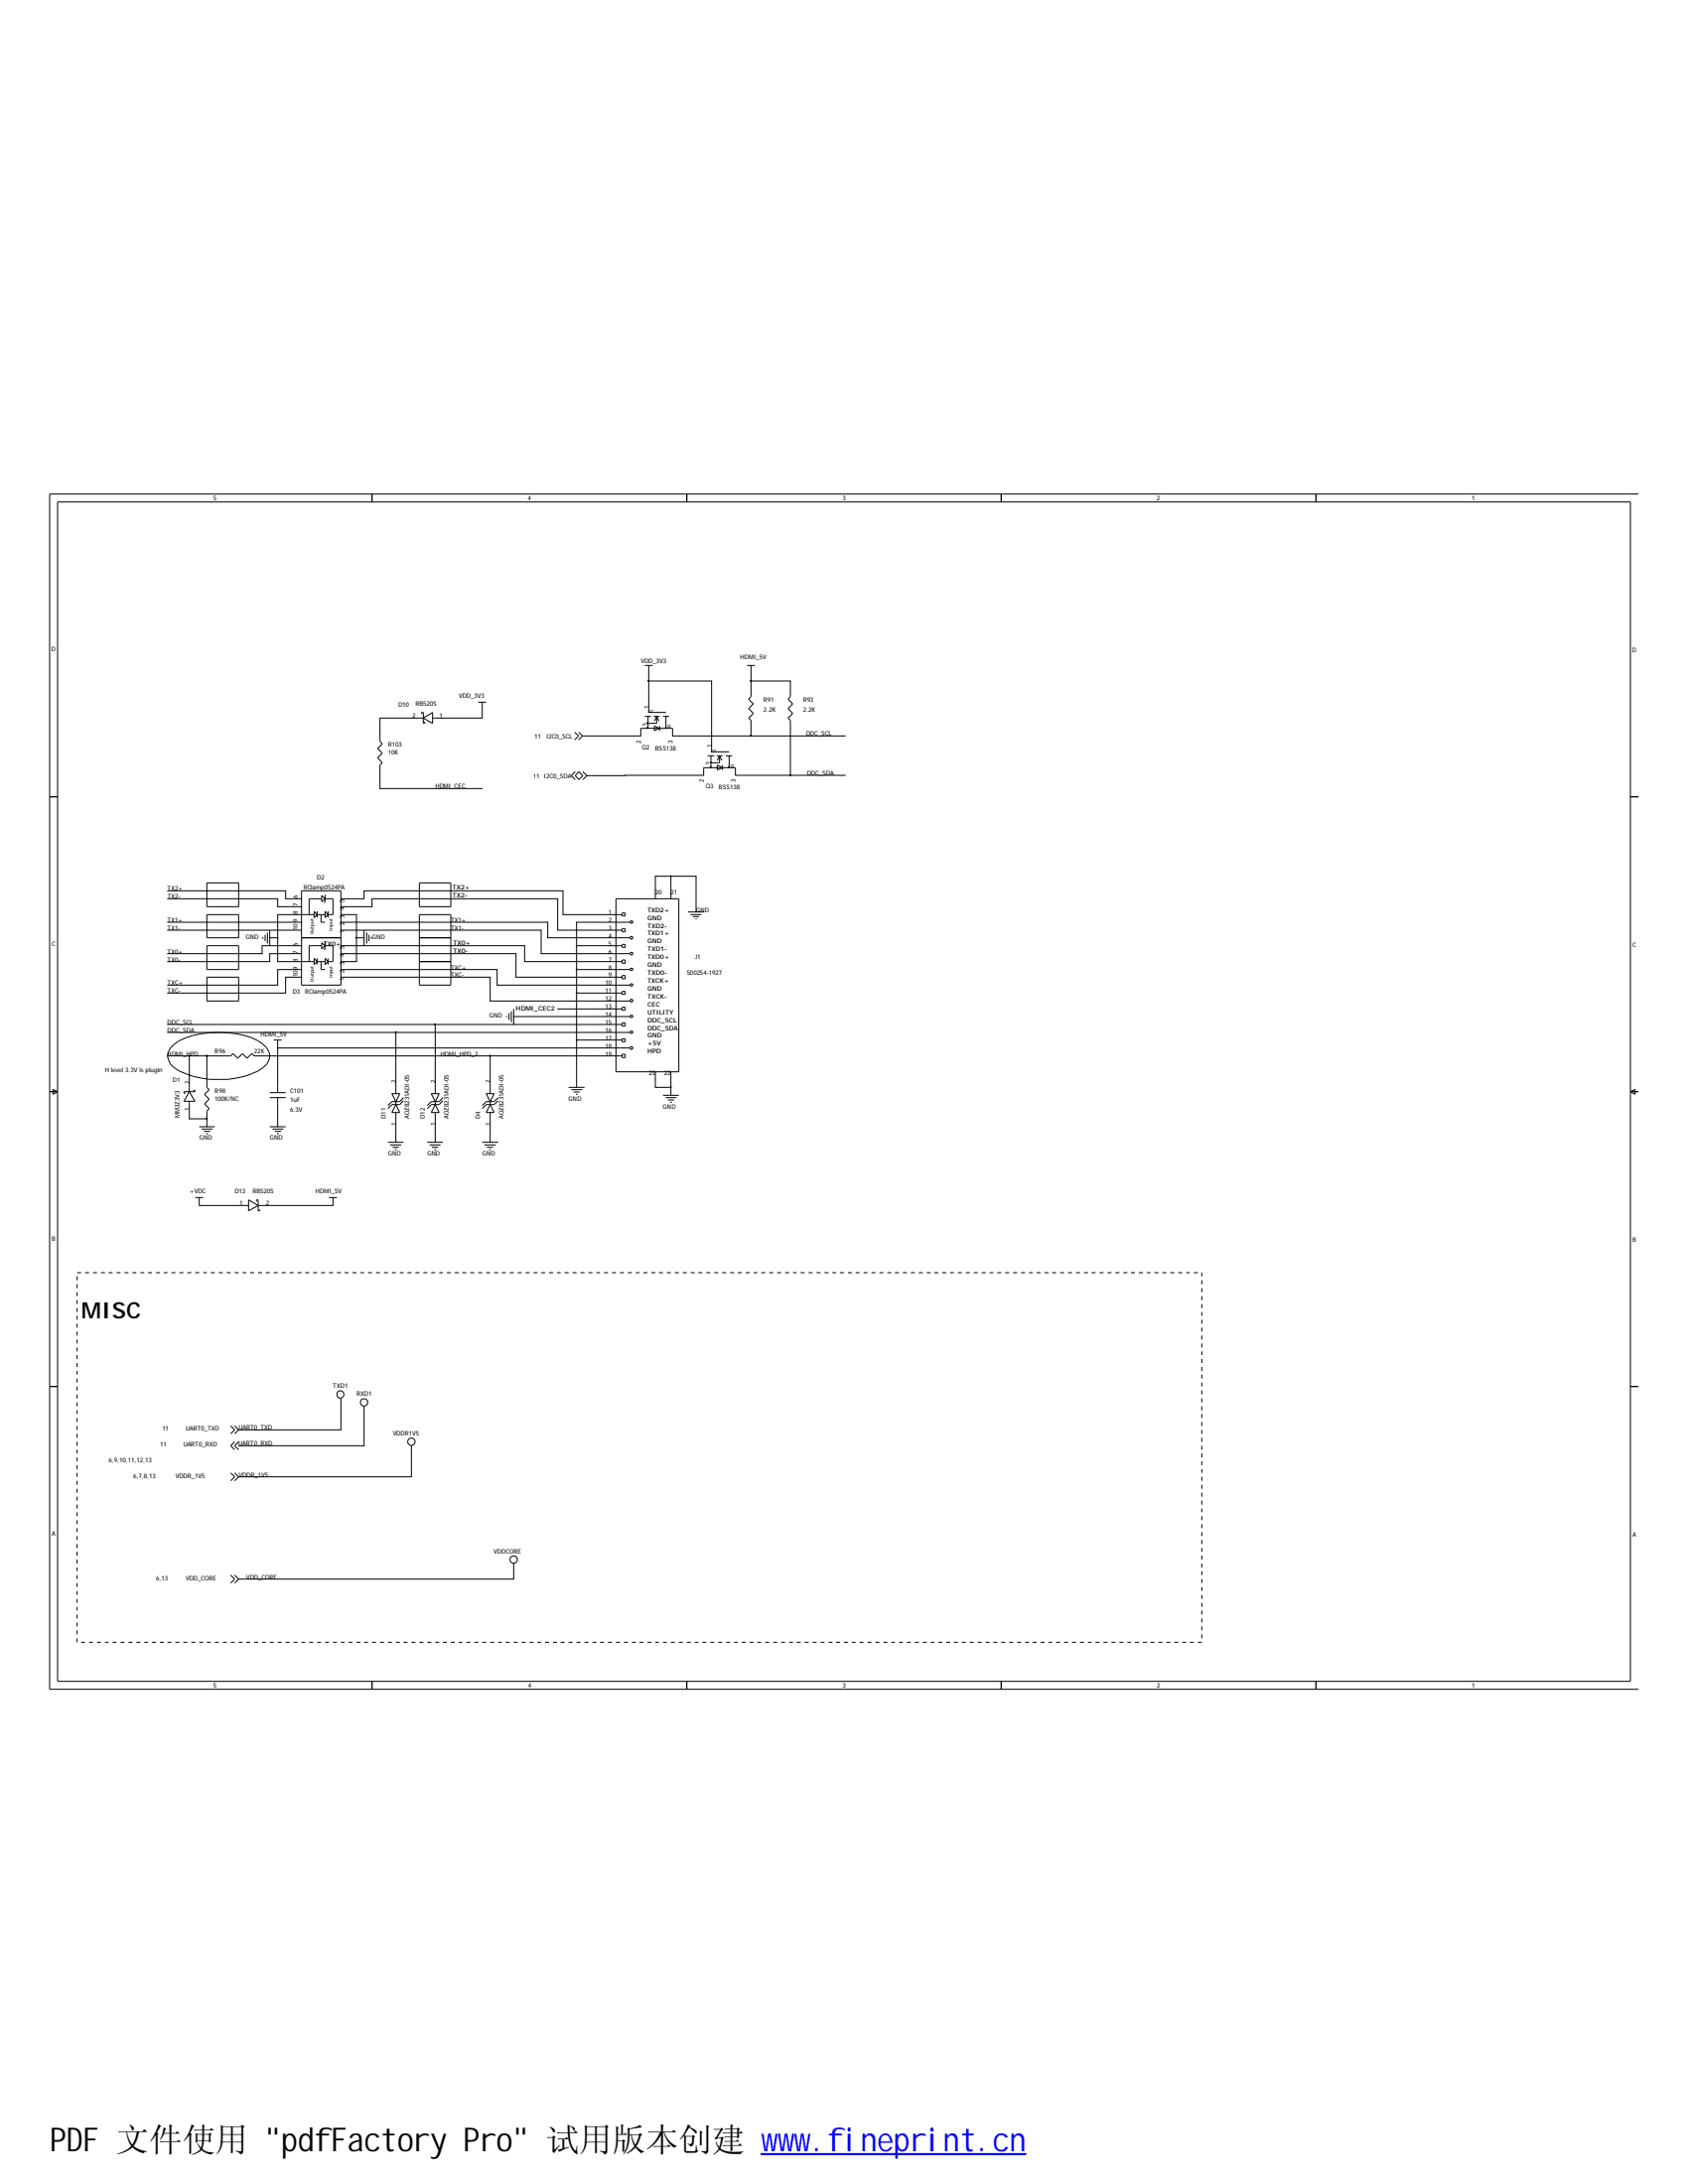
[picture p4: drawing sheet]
<svg xmlns="http://www.w3.org/2000/svg" width="216mm" height="279mm" viewBox="0 0 216 279" stroke-linecap="round" stroke-linejoin="round" font-family="sans-serif">
<g fill="none" stroke="#000" stroke-width=".13">
<path d="M7.4 64.2h201.1v150.9h-201.1zM47.6 63.2v1M87.8 63.2v1M128.1 63.2v1M168.3 63.2v1M209.5 63.2h-203.2v152.9h203.2M53.9 91.4v-.3h.2v1.4h.2v-.2M54.1 91.9l1.2-.8v1.4zM54.1 91.9h-5.5v2.9l.3 .4-.6 .6 .6 .6-.6 .5 .6 .7-.3 .3v3h13.1M61.2 89.8h1M61.7 89.8v2.1h-6.4M73.5 93.7l.5 .4-.5 .6"/>
<path d="M73.6 98.7l-.5 .5 .5 .5M74 93.7l.5 .4M74 98.7l.5 .5-.5 .5-.4-.5zM74.5 94.1h7.5v-.9h4v.9h22.1M74.5 94.1l-.5 .6M74.5 98.7l.6 .5M75.1 99.2l-.6 .5M82.5 91.7h.8M82.5 85.1h1M82.8 93.1h.1h-.1zM82.8 92.5h.1v.1h-.1zM82.9 91.1h2.3"/>
<path d="M82.9 91.7v1.5M83 87.1h8v9.1M83 85.1v6M83.6 91.7h.8M83.7 92.9l.7 .3-.7 .3zM84 91.7v.8h-1.1M84 91.7l.3 .5M84 91.7l-.3 .5M84.4 92.9v.6M84.8 91.7h.8M85.1 93.1h.1v.1zM85.2 91.7v1.3"/>
<path d="M90.5 96.7h.9M90.9 98.1v.1zM90.9 97.5h.1M90.9 96.2h2.4M90.9 96.7v1.5M91.7 96.7h.7M91.7 97.9l.7 .3-.7 .3zM92 96.7v.9h-1.1M92 96.7l.3 .6M92 96.7l-.3 .6M92.4 97.9v.6M92.8 96.7h.8"/>
<path d="M93.2 98.1h.1l-.1 .1zM93.3 96.7v1.4M95.5 85.1h1.1M96.1 85.1v4l-.3 .4 .6 .5-.6 .6 .6 .7-.6 .6 .3 .3v1.9M96.1 87.1h5v2l-.3 .4 .6 .5-.6 .6 .6 .7-.6 .6 .3 .3v7M108.1 99.2h-14v-1h-4.1v1h-14.9M6.3 101.9h1.1M21.4 115h14.1v1h3.1M21.4 118h17.2M21.4 114h15.1v1h2.1M21.4 119h17.2M26.5 117h4v3h-4z"/>
<path d="M26.5 112.9h4v3.1h-4zM33.6 119.9v.2M33.9 119.6v.8M34.2 119.3v1.4M34.5 120h1M34.5 119v2M38.6 120h5M38.6 114h5v12h-5zM40.2 117h-4.7v6h4.7M40.2 116.6l.4 .4-.4 .4zM40.6 117h1M40.6 116.6v.8"/>
<path d="M41.1 117v1h.5M41.1 114.6l.5 .4-.5 .4zM41.1 115h-1.6v2M41.6 115h1v2h-.6M41.6 116.6l.4 .4-.4 .4zM41.7 114.5l-.1 .1v.8l-.2 .1M42 116.6v.8M43.6 118h26.5v2h10.5M43.6 117h2v6h-2M43.6 115h3v-1h25.4v3h7.6M43.6 116h4v-1h23.7v4h8.3M43.6 119h25.6v3h11.4"/>
<path d="M45.6 120h1M46.6 119v2M46.9 119.3v1.4M47.2 119.6v.8M47.5 119.9v.2M53.6 112.9h4.1v3.1h-4.1zM53.6 117h4.1v9h-4.1zM53.6 120h4.1M78.8 115h8v22.1h-8zM79.6 116.8h.4v.4h-.4zM79.6 118.8h.4v.4h-.4zM80.6 118h-6.9v21.1"/>
<path d="M80.6 117.8h.3v.3h-.3zM80.6 119.8h.3v.3h-.3zM83.8 115v-2.9h5.2v4.6M85.8 112.1v2.9M88 116.7h2M88.3 117h1.4M88.6 117.3h.8M88.9 117.6h.2M208.5 101.9h1M6.3 139.7h1.1M6.8 139.4l.6 .3-.6 .3zM21.4 135.1h8.1l.3-.3 .6 .6 .6-.6 .6 .6 .6-.6 .3 .3h47.1"/>
<path d="M21.4 131.1h58.2M21.4 132.1h59.2M21.8 134.1a7.3 7.3 0 0 1 5-2 11.5 11.5 0 0 1 6.2 1 2.45 2.45 0 0 1 1.5 2 2.31 2.31 0 0 1-1.5 1.9 11.8 11.8 0 0 1-10.1 0 2.31 2.31 0 0 1-1.5-1.9zM24.2 139.7l.7 1.2h-1.4zM24.2 135.1v4.6M24.7 139.5h.2v.2h-1.4v.2h.2M26.5 121h4v3h-4zM26.5 125h4v3.1h-4zM26.5 135.1v4l.3 .3-.6 .6 .6 .6-.6 .6 .6 .6-.3 .4v1.9M34.5 139.8h2M35 133.1h1M35.5 134.1h45.1"/>
<path d="M35.5 133.1v6.7M38.6 122h-4.1v1h-13.1M38.6 121h-5.1v1h-12.1M38.6 124h-3.1v2h-14.1M38.6 125h-2.1v2h-15.1M40.2 122.6l.4 .4-.4 .4zM40.6 123h1M40.6 122.6v.8M41.1 123v1h.5M41.1 121h-1.6v2M41.1 120.6l.5 .4-.5 .4zM41.6 121h1v2h-.6"/>
<path d="M41.6 122.6l.4 .4-.4 .4zM41.7 120.5l-.1 .1v.8l-.2 .1M42 122.6v.8M43.6 121h23.5v2h12.5M43.6 124h20v2h17M43.6 125h19.1v3.1h17.9M43.6 122h22.4v3h13.6M50.1 139.9h1l-.5 1zM50.6 132.1v7.8M53.6 123h4.1M55.2 139.9h1l-.5 1zM55.7 131.1v8.8"/>
<path d="M62.2 139.9h1l-.5 1zM62.7 135.1v4.8M64.8 130v.1M65.1 129.6v.9M65.4 129.4v1.4M65.7 129.1v2M65.7 130h14.9M71.3 129.1h8.3M72.7 139.1h2.1M73.1 139.4h1.4M73.4 139.7h.7M73.7 140h.1"/>
<path d="M73.7 121h5.9M73.7 124h6.9M73.7 127h5.9M73.7 133.1h5.9M79.6 120.8h.4v.4h-.4zM79.6 122.8h.4v.4h-.4zM79.6 124.8h.4v.4h-.4zM79.6 126.8h.4v.4h-.4zM79.6 128.9h.4v.3h-.4zM79.6 130.9h.4v.4h-.4zM79.6 132.9h.4v.4h-.4zM79.6 134.9h.4v.4h-.4z"/>
<path d="M80.6 121.9h.3v.2h-.3zM80.6 123.9h.3v.2h-.3zM80.6 125.9h.3v.2h-.3zM80.6 127.9h.3v.2h-.3zM80.6 129.9h.3v.2h-.3zM80.6 131.9h.3v.3h-.3zM80.6 133.9h.3v.3h-.3zM83.8 137.1v2h2M85.8 137.1v3M208.5 139.7h1M208.5 139.7l.6-.3v.6zM24.2 140.9v2.2h2.3"/>
<path d="M25 153.2h1M25.5 153.2v1h6.3M25.5 144.1h2M25.8 144.4h1.4M26.1 144.7h.8M26.4 145h.2M31.8 153.5l1.2 .7-1.2 .7zM32.8 153.7v-.2h.2v1.4h.2v-.2M34.5 140.4h2M34.5 144.1h2M34.8 144.4h1.4M35.1 144.7h.8"/>
<path d="M35.4 145h.2M35.5 140.4v3.7M42.1 153.2h1M42.6 153.2v1h-9.6M49.6 146.1h2M49.9 146.5h1.4M50.2 146.8h.8M50.5 147.1h.2M50.6 141.3l.5 1h-1zM50.6 140.9v.4M50.6 142.3v3.8M51.6 140.8l-.5 .5h-1l-.5 .5"/>
<path d="M51.6 140.4l-.5 .5h-1l-.5 .5M54.7 146.1h1.9M54.9 146.5h1.4M55.2 146.8h.8M55.5 147.1h.3M55.7 141.3l.5 1h-1zM55.7 140.9v.4M55.7 142.3v3.8M56.6 140.8l-.4 .5h-1l-.5 .5M56.6 140.4l-.4 .5h-1l-.5 .5M61.7 146.1h2M62 146.5h1.4"/>
<path d="M62.3 146.8h.8M62.6 147.1h.2M62.7 141.3l.5 1h-1zM62.7 140.9v.4M62.7 142.3v3.8M63.7 140.8l-.5 .5h-1l-.5 .5M63.7 140.4l-.5 .5h-1l-.5 .5M84.8 140.1h2M85.1 140.4h1.4M85.4 140.7h.8M85.7 141h.2M6.3 177.4h1.1"/>
<path d="M9.9 163.3v.5M9.9 164.3v.5M9.9 165.3v.5M9.9 166.3v.5M9.9 167.3v.6M9.9 168.3v.5M9.9 169.3v.5M9.9 170.3v.6M9.9 171.4v.5M9.9 172.4v.5M9.9 173.4v.5M9.9 174.4v.5"/>
<path d="M9.9 175.4v.5M9.9 176.4v.5M9.9 177.4v.5M9.9 178.4v.5M9.9 179.4v.5M9.9 162.8h.5M10.9 162.8h.5M11.9 162.8h.5M12.9 162.8h.5M13.9 162.8h.5M14.9 162.8h.5M15.9 162.8h.5"/>
<path d="M16.9 162.8h.5M17.9 162.8h.6M18.9 162.8h.5M19.9 162.8h.5M21 162.8h.4M21.9 162.8h.5M22.9 162.8h.6M24 162.8h.5M25 162.8h.5M26 162.8h.5M27 162.8h.5M28 162.8h.5"/>
<path d="M29 162.8h.5M30 162.8h.5M31 162.8h.5M32 162.8h.5M33 162.8h.5M34 162.8h.5M35 162.8h.5M36 162.8h.5M37 162.8h.5M38.1 162.8h.5M39 162.8h.5M40 162.8h.6"/>
<path d="M41.1 162.8h.5M42.1 162.8h.5M43.1 162.8h.5M43.6 178.9v4h-13.1M44.1 162.8h.5M45.1 162.8h.5M46.1 162.8h.5M46.6 179.9v5.1h-16.1M47.1 162.8h.5M48.1 162.8h.5M49.1 162.8h.5M50.1 162.8h.5"/>
<path d="M51.1 162.8h.5M52.1 162.8h.5M53.1 162.8h.5M54.1 162.8h.6M55.2 162.8h.5M56.2 162.8h.4M57.1 162.8h.6M58.2 162.8h.5M59.1 162.8h.5M60.2 162.8h.5M61.2 162.8h.5M62.2 162.8h.5"/>
<path d="M63.2 162.8h.5M64.2 162.8h.5M65.2 162.8h.5M66.2 162.8h.5M67.2 162.8h.5M68.2 162.8h.5M69.2 162.8h.5M70.2 162.8h.5M71.2 162.8h.5M72.2 162.8h.5M73.2 162.8h.5M74.3 162.8h.5"/>
<path d="M75.3 162.8h.5M76.3 162.8h.5M77.3 162.8h.5M78.3 162.8h.5M79.3 162.8h.5M80.3 162.8h.5M81.3 162.8h.5M82.3 162.8h.5M83.3 162.8h.5M84.3 162.8h.5M85.3 162.8h.5M86.3 162.8h.5"/>
<path d="M87.3 162.8h.5M88.3 162.8h.6M89.3 162.8h.5M90.3 162.8h.5M91.4 162.8h.5M92.4 162.8h.5M93.4 162.8h.5M94.4 162.8h.5M95.4 162.8h.5M96.4 162.8h.5M97.4 162.8h.5M98.4 162.8h.5"/>
<path d="M99.4 162.8h.5M100.4 162.8h.5M101.4 162.8h.5M102.4 162.8h.5M103.4 162.8h.5M104.4 162.8h.5M105.5 162.8h.5M106.5 162.8h.4M107.4 162.8h.5M108.5 162.8h.5M109.4 162.8h.5M110.4 162.8h.6"/>
<path d="M111.5 162.8h.5M112.5 162.8h.5M113.5 162.8h.5M114.5 162.8h.5M115.5 162.8h.5M116.5 162.8h.5M117.5 162.8h.5M118.5 162.8h.5M119.5 162.8h.5M120.5 162.8h.5M121.5 162.8h.5M122.5 162.8h.5"/>
<path d="M123.5 162.8h.5M124.5 162.8h.6M125.6 162.8h.5M126.6 162.8h.4M127.6 162.8h.5M128.6 162.8h.5M129.6 162.8h.5M130.6 162.8h.5M131.6 162.8h.5M132.6 162.8h.5M133.6 162.8h.5M134.6 162.8h.5"/>
<path d="M135.6 162.8h.5M136.6 162.8h.5M137.6 162.8h.5M138.6 162.8h.5M139.6 162.8h.5M140.6 162.8h.5M141.6 162.8h.6M142.7 162.8h.5M143.7 162.8h.5M144.7 162.8h.5M145.7 162.8h.5M146.7 162.8h.5"/>
<path d="M147.7 162.8h.5M148.7 162.8h.5M149.7 162.8h.5M150.7 162.8h.5M151.7 162.8h.5M152.7 162.8h.5M153.7 162.8v.5M153.7 163.8v.5M153.7 164.8v.5M153.7 165.8v.5M153.7 166.8v.5M153.7 167.9v.4"/>
<path d="M153.7 168.8v.5M153.7 169.8v.5M153.7 170.9v.5M153.7 171.9v.5M153.7 172.9v.5M153.7 173.9v.5M153.7 174.9v.5M153.7 175.9v.5M153.7 176.9v.5M153.7 177.9v.5M153.7 178.9v.5M153.7 179.9v.5"/>
<path d="M208.5 177.4h1M9.9 180.4v.5M9.9 181.4v.5M9.9 182.4v.5M9.9 183.4v.5M9.9 184.4v.6M9.9 185.5v.4M9.9 186.4v.5M9.9 187.5v.5M9.9 188.4v.5M9.9 189.4v.5M9.9 190.5v.5"/>
<path d="M9.9 191.5v.5M9.9 192.5v.5M9.9 193.5v.5M9.9 194.5v.5M9.9 195.5v.5M9.9 196.5v.5M9.9 197.5v.5M9.9 198.5v.5M9.9 199.5v.5M29.5 182.4l.5 .5-.5 .5M29.5 188.4l.5 .5-.5 .5M30 182.4l.5 .5"/>
<path d="M30 184.4l-.5 .6 .5 .5M30 188.4l.5 .5M30.5 182.9l-.5 .5M30.5 184.4l-.5 .6 .5 .5M30.5 188.9l-.5 .5M52.6 185v3.9h-22.1M153.7 180.9v.5M153.7 181.9v.5M153.7 182.9v.5M153.7 183.9v.5M153.7 185v.5M153.7 185.9v.5"/>
<path d="M153.7 186.9v.6M153.7 188v.4M153.7 188.9v.5M153.7 189.9v.6M153.7 191v.5M153.7 192v.5M153.7 193v.5M153.7 194v.5M153.7 195v.5M153.7 196v.5M153.7 197v.5M153.7 198v.5"/>
<path d="M153.7 199v.5M9.9 200.5v.5M9.9 201.5v.5M9.9 202.5v.5M9.9 203.5v.5M9.9 204.6v.5M9.9 205.6v.4M9.9 206.5v.6M9.9 207.6v.5M9.9 208.6v.5M9.9 209.6v.5M10.4 210.1h.5"/>
<path d="M11.4 210.1h.5M12.4 210.1h.5M13.4 210.1h.5M14.4 210.1h.5M15.4 210.1h.5M16.4 210.1h.5M17.4 210.1h.5M18.5 210.1h.4M19.4 210.1h.5M20.4 210.1h.6M21.4 210.1h.5M22.4 210.1h.5"/>
<path d="M23.5 210.1h.5M24.5 210.1h.5M25.5 210.1h.5M26.5 210.1h.5M27.5 210.1h.5M28.5 210.1h.5M29.5 210.1h.5M29.5 201.5l.5 .5-.5 .5M30 201.5l.5 .5M30.5 210.1h.5M30.5 202l-.5 .5M31.5 210.1h.5"/>
<path d="M32.5 210.1h.5M33.5 210.1h.5M34.5 210.1h.5M35.5 210.1h.5M36.5 210.1h.5M37.5 210.1h.6M38.6 210.1h.4M39.5 210.1h.5M40.6 210.1h.5M41.6 210.1h.5M42.6 210.1h.5M43.6 210.1h.5"/>
<path d="M44.6 210.1h.5M45.6 210.1h.5M46.6 210.1h.5M47.6 210.1h.5M47.6 215.1v1M48.6 210.1h.5M49.6 210.1h.5M50.6 210.1h.5M51.6 210.1h.5M52.6 210.1h.5M53.6 210.1h.5M54.7 210.1h.5"/>
<path d="M55.7 210.1h.5M56.6 210.1h.5M57.7 210.1h.5M58.7 210.1h.4M59.6 210.1h.6M60.7 210.1h.5M61.7 210.1h.5M62.7 210.1h.5M63.7 210.1h.5M64.7 210.1h.5M65.7 210.1h.5M65.7 200v2h-35.2"/>
<path d="M66.7 210.1h.5M67.7 210.1h.5M68.7 210.1h.5M69.7 210.1h.5M70.7 210.1h.5M71.7 210.1h.5M72.7 210.1h.5M73.7 210.1h.6M74.8 210.1h.5M75.8 210.1h.5M76.8 210.1h.5M77.8 210.1h.5"/>
<path d="M78.8 210.1h.5M79.8 210.1h.5M80.8 210.1h.5M81.8 210.1h.5M82.8 210.1h.5M83.8 210.1h.5M84.8 210.1h.5M85.8 210.1h.5M86.8 210.1h.5M87.8 210.1h.5M87.8 215.1v1M88.9 210.1h.4"/>
<path d="M89.8 210.1h.5M90.8 210.1h.6M91.9 210.1h.5M92.9 210.1h.5M93.9 210.1h.5M94.9 210.1h.5M95.9 210.1h.5M96.9 210.1h.5M97.9 210.1h.5M98.9 210.1h.5M99.9 210.1h.5M100.9 210.1h.5"/>
<path d="M101.9 210.1h.5M102.9 210.1h.5M103.9 210.1h.5M104.9 210.1h.6M106 210.1h.5M106.9 210.1h.5M107.9 210.1h.6M109 210.1h.4M109.9 210.1h.5M111 210.1h.5M112 210.1h.5M113 210.1h.5"/>
<path d="M114 210.1h.5M115 210.1h.5M116 210.1h.5M117 210.1h.5M118 210.1h.5M119 210.1h.5M120 210.1h.5M121 210.1h.5M122 210.1h.5M123 210.1h.5M124 210.1h.5M125.1 210.1h.5"/>
<path d="M126.1 210.1h.5M127 210.1h.6M128.1 210.1h.5M128.1 215.1v1M129.1 210.1h.5M130.1 210.1h.5M131.1 210.1h.5M132.1 210.1h.5M133.1 210.1h.5M134.1 210.1h.5M135.1 210.1h.5M136.1 210.1h.5"/>
<path d="M137.1 210.1h.5M138.1 210.1h.5M139.1 210.1h.5M140.1 210.1h.5M141.1 210.1h.5M142.2 210.1h.5M143.2 210.1h.5M144.2 210.1h.5M145.2 210.1h.5M146.2 210.1h.5M147.2 210.1h.5M148.2 210.1h.5"/>
<path d="M149.2 210.1h.5M150.2 210.1h.5M151.2 210.1h.5M152.2 210.1h.5M153.2 210.1h.5M153.7 200v.5M153.7 201v.5M153.7 202v.5M153.7 203v.5M153.7 204v.6M153.7 205.1v.5M153.7 206v.5"/>
<path d="M153.7 207.1v.5M153.7 208.1v.5M153.7 209.1v.5M168.3 215.1v1"/>
<circle cx="43.5" cy="178.4" r=".46"/>
<circle cx="46.6" cy="179.4" r=".47"/>
<circle cx="52.6" cy="184.4" r=".47"/>
<circle cx="65.7" cy="199.5" r=".47"/>
</g>
<g fill="#000" stroke="#000" stroke-width=".13">
<path d="M82.9 87h.1v.1h-.1z" fill-rule="evenodd"/>
<path d="M96 87h.1v.1h-.1z" fill-rule="evenodd"/>
<path d="M96 94.1h.1v.1h-.1z" fill-rule="evenodd"/>
<path d="M101 99.1h.1v.1h-.1z" fill-rule="evenodd"/>
<path d="M35.5 119.9v.1z" fill-rule="evenodd"/>
<path d="M45.5 119.9l.1 .1z" fill-rule="evenodd"/>
<path d="M85.8 112l.1 .1h-.1z" fill-rule="evenodd"/>
<path d="M24.2 135h.1l-.1 .1z" fill-rule="evenodd"/>
<path d="M26.4 135h.1v.1h-.1z" fill-rule="evenodd"/>
<path d="M35.5 134l.1 .1z" fill-rule="evenodd"/>
<path d="M50.6 132v.1z" fill-rule="evenodd"/>
<path d="M55.6 131h.1l-.1 .1z" fill-rule="evenodd"/>
<path d="M62.6 135h.1v.1h-.1z" fill-rule="evenodd"/>
<path d="M73.7 124h.1l-.1 .1z" fill-rule="evenodd"/>
<path d="M73.7 121h.1z" fill-rule="evenodd"/>
<path d="M73.7 127h.1l-.1 .1z" fill-rule="evenodd"/>
<path d="M73.7 133l.1 .1z" fill-rule="evenodd"/>
<path d="M85.8 139l.1 .1h-.1z" fill-rule="evenodd"/>
<path d="M26.4 143h.1v.1h-.1z" fill-rule="evenodd"/>
</g>
<path d="M97.4 275.5h33.8" fill="none" stroke="#00f" stroke-width=".18"/>
<path d="M97.4 275.7h33.8" fill="none" stroke="#00f" stroke-width=".21"/>
<text font-size="4.2" x="6.3" y="275.2">PDF 文件使用 &quot;pdfFactory Pro&quot; 试用版本创建 www.fineprint.cn</text>
<text font-size="2.9" x="10.4" y="168.6">MISC</text>
<g font-size=".8">
<text x="27.3" y="64">5</text>
<text x="67.5" y="64">4</text>
<text x="107.7" y="64">3</text>
<text x="148" y="64">2</text>
<text x="188.2" y="64">1</text>
<text x="6.6" y="83.3">D</text>
<text x="208.7" y="83.4">D</text>
<text x="58.7" y="89.3">VDD_3V3</text>
<text x="82" y="84.8">VDD_3V3</text>
<text x="94.7" y="84.4">HDMI_5V</text>
<text x="97.7" y="89.8">R91</text>
<text x="102.7" y="89.8">R93</text>
<text x="49.6" y="95.5">R103</text>
<text x="50.9" y="90.4">D10</text>
<text x="52.7" y="91.9">2</text>
<text x="53.1" y="90.3">RB520S</text>
<text x="56.2" y="91.9">1</text>
<text x="68.3" y="94.5">11</text>
<text x="69.8" y="94.5">I2C0_SCL</text>
<text x="82" y="95.1" transform="rotate(-90 82 95.1)">2</text>
<text x="82.1" y="95.9">Q2</text>
<text x="83" y="90.6" transform="rotate(-90 83 90.6)">1</text>
<text x="86" y="95.1" transform="rotate(-90 86 95.1)">3</text>
<text x="91" y="95.7" transform="rotate(-90 91 95.7)">1</text>
<text x="97.7" y="91.1">2.2K</text>
<text x="102.7" y="91.1">2.2K</text>
<text x="103.1" y="94.1">DDC_SCL</text>
<text x="49.6" y="96.6">10K</text>
<text x="55.7" y="100.9">HDMI_CEC</text>
<text x="68.2" y="99.6">11 I2C0_SDA</text>
<text x="83.8" y="96">BSS138</text>
<text x="90" y="100.1" transform="rotate(-90 90 100.1)">2</text>
<text x="90.3" y="100.8">Q3</text>
<text x="91.9" y="100.9">BSS138</text>
<text x="94.1" y="100.1" transform="rotate(-90 94.1 100.1)">3</text>
<text x="103.2" y="99.2">DDC_SDA</text>
<text x="21.4" y="114">TX2+</text>
<text x="38.8" y="113.8">RClamp0524PA</text>
<text x="40.6" y="112.5">D2</text>
<text x="57.9" y="113.7">TX2+</text>
<text x="21.4" y="119">TX1-</text>
<text x="21.4" y="118">TX1+</text>
<text x="21.4" y="115">TX2-</text>
<text x="38.1" y="119" transform="rotate(-90 38.1 119)">10</text>
<text x="38.1" y="118" transform="rotate(-90 38.1 118)">9</text>
<text x="38.1" y="117" transform="rotate(-90 38.1 117)">8</text>
<text x="38.1" y="116" transform="rotate(-90 38.1 116)">7</text>
<text x="38.1" y="115" transform="rotate(-90 38.1 115)">6</text>
<text x="44.1" y="119.4" transform="rotate(-90 44.1 119.4)">1</text>
<text x="44.1" y="118.4" transform="rotate(-90 44.1 118.4)">2</text>
<text x="44.1" y="117.4" transform="rotate(-90 44.1 117.4)">3</text>
<text x="44.1" y="116.4" transform="rotate(-90 44.1 116.4)">4</text>
<text x="44.1" y="115.4" transform="rotate(-90 44.1 115.4)">5</text>
<text x="57.7" y="119">TX1-</text>
<text x="57.7" y="118">TX1+</text>
<text x="57.9" y="114.9">TX2-</text>
<text x="77.9" y="117">1</text>
<text x="77.9" y="118">2</text>
<text x="77.9" y="119">3</text>
<text x="77.9" y="120">4</text>
<text x="82.8" y="119.7">TXD1+</text>
<text x="82.8" y="118.7">TXD2-</text>
<text x="82.8" y="117.7">GND</text>
<text x="82.8" y="116.7">TXD2+</text>
<text x="83.8" y="114.5">20</text>
<text x="85.8" y="114.5">21</text>
<text x="89" y="116.7">GND</text>
<text x="6.6" y="121">C</text>
<text x="21.4" y="122">TX0+</text>
<text x="21.4" y="123">TX0-</text>
<text x="31.4" y="120.1">GND</text>
<text x="38.1" y="125" transform="rotate(-90 38.1 125)">10</text>
<text x="38.1" y="124" transform="rotate(-90 38.1 124)">9</text>
<text x="38.1" y="123" transform="rotate(-90 38.1 123)">8</text>
<text x="38.1" y="122" transform="rotate(-90 38.1 122)">7</text>
<text x="38.1" y="121" transform="rotate(-90 38.1 121)">6</text>
<text x="41.4" y="121">TX0+</text>
<text x="44.1" y="125.4" transform="rotate(-90 44.1 125.4)">1</text>
<text x="44.1" y="124.5" transform="rotate(-90 44.1 124.5)">2</text>
<text x="44.1" y="123.4" transform="rotate(-90 44.1 123.4)">3</text>
<text x="44.1" y="122.4" transform="rotate(-90 44.1 122.4)">4</text>
<text x="44.1" y="121.4" transform="rotate(-90 44.1 121.4)">5</text>
<text x="47.6" y="120.1">GND</text>
<text x="57.7" y="125">TXC-</text>
<text x="57.7" y="124">TXC+</text>
<text x="58" y="120.9">TX0+</text>
<text x="58" y="121.9">TX0-</text>
<text x="77.9" y="121">5</text>
<text x="77.9" y="122">6</text>
<text x="77.9" y="123">7</text>
<text x="77.9" y="124">8</text>
<text x="77.9" y="125">9</text>
<text x="82.8" y="125.7">TXCK+</text>
<text x="82.8" y="124.7">TXD0-</text>
<text x="82.8" y="123.7">GND</text>
<text x="82.8" y="122.7">TXD0+</text>
<text x="82.8" y="121.7">TXD1-</text>
<text x="82.8" y="120.7">GND</text>
<text x="87.8" y="124.7">500254-1927</text>
<text x="88.9" y="122.7">J1</text>
<text x="208.8" y="121.2">C</text>
<text x="21.4" y="126">TXC+</text>
<text x="21.4" y="131.1">DDC_SCL</text>
<text x="21.4" y="127">TXC-</text>
<text x="37.4" y="127.1">D3</text>
<text x="39" y="127.1">RClamp0524PA</text>
<text x="62.6" y="130.1">GND</text>
<text x="66" y="129.3">HDMI_CEC2</text>
<text x="77.4" y="126">10</text>
<text x="77.4" y="127">11</text>
<text x="77.4" y="128.1">12</text>
<text x="77.4" y="129.1">13</text>
<text x="77.4" y="130">14</text>
<text x="77.4" y="131.1">15</text>
<text x="82.8" y="131.8">DDC_SDA</text>
<text x="82.8" y="130.8">DDC_SCL</text>
<text x="82.8" y="129.8">UTILITY</text>
<text x="82.8" y="128.7">CEC</text>
<text x="82.8" y="127.7">TXCK-</text>
<text x="82.8" y="126.7">GND</text>
<text x="13.4" y="137.1">H level 3.3V is plugin</text>
<text x="21.4" y="135.1">HDMI_HPD</text>
<text x="21.4" y="132.1">DDC_SDA</text>
<text x="27.5" y="134.8">R96</text>
<text x="32.5" y="134.8">22K</text>
<text x="33.3" y="132.5">HDMI_5V</text>
<text x="56.3" y="135.1">HDMI_HPD_2</text>
<text x="77.4" y="132.1">16</text>
<text x="77.4" y="133.1">17</text>
<text x="77.4" y="134.1">18</text>
<text x="77.4" y="135.1">19</text>
<text x="82.8" y="134.8">HPD</text>
<text x="82.8" y="133.8">+5V</text>
<text x="82.8" y="132.8">GND</text>
<text x="83" y="137.6">23</text>
<text x="85" y="137.6">22</text>
<text x="22.1" y="138.4">D1</text>
<text x="22.9" y="143" transform="rotate(-90 22.9 143)">MM3Z3V3</text>
<text x="24.2" y="142.1" transform="rotate(-90 24.2 142.1)">1</text>
<text x="24.2" y="138.6" transform="rotate(-90 24.2 138.6)">2</text>
<text x="27.5" y="139.8">R98</text>
<text x="27.5" y="140.8">100K/NC</text>
<text x="37.1" y="139.8">C101</text>
<text x="37.1" y="142.2">6.3V</text>
<text x="37.1" y="141">1uF</text>
<text x="49.3" y="143.1" transform="rotate(-90 49.3 143.1)">D11</text>
<text x="50.6" y="138.6" transform="rotate(-90 50.6 138.6)">2</text>
<text x="52.3" y="143.1" transform="rotate(-90 52.3 143.1)">AOZ8231ADI-05</text>
<text x="54.3" y="143.1" transform="rotate(-90 54.3 143.1)">D12</text>
<text x="55.7" y="138.6" transform="rotate(-90 55.7 138.6)">2</text>
<text x="57.4" y="143.1" transform="rotate(-90 57.4 143.1)">AOZ8231ADI-05</text>
<text x="61.4" y="143.1" transform="rotate(-90 61.4 143.1)">D4</text>
<text x="62.7" y="138.6" transform="rotate(-90 62.7 138.6)">2</text>
<text x="64.4" y="143.1" transform="rotate(-90 64.4 143.1)">AOZ8231ADI-05</text>
<text x="72.7" y="140.8">GND</text>
<text x="84.8" y="141.8">GND</text>
<text x="25.5" y="145.8">GND</text>
<text x="34.5" y="145.8">GND</text>
<text x="49.6" y="147.9">GND</text>
<text x="50.6" y="144.1" transform="rotate(-90 50.6 144.1)">1</text>
<text x="54.7" y="147.9">GND</text>
<text x="55.7" y="144.1" transform="rotate(-90 55.7 144.1)">1</text>
<text x="61.7" y="147.9">GND</text>
<text x="62.7" y="144.1" transform="rotate(-90 62.7 144.1)">1</text>
<text x="24.3" y="152.7">+VDC</text>
<text x="30" y="152.7">D13</text>
<text x="30.6" y="154.2">1</text>
<text x="32.3" y="152.7">RB520S</text>
<text x="34" y="154.2">2</text>
<text x="40.3" y="152.7">HDMI_5V</text>
<text x="6.6" y="158.8">B</text>
<text x="208.8" y="158.9">B</text>
<text x="42.6" y="177.6">TXD1</text>
<text x="45.6" y="178.6">RXD1</text>
<text x="20.4" y="185">11</text>
<text x="20.7" y="183">11</text>
<text x="23.5" y="185">UART0_RXD</text>
<text x="23.7" y="183">UART0_TXD</text>
<text x="30.5" y="185">UART0_RXD</text>
<text x="30.5" y="182.9">UART0_TXD</text>
<text x="50.2" y="183.6">VDDR1V5</text>
<text x="13.9" y="187">6,9,10,11,12,13</text>
<text x="17" y="189.1">6,7,8,13</text>
<text x="22.4" y="189.1">VDDR_1V5</text>
<text x="30.5" y="188.9">VDDR_1V5</text>
<text x="6.6" y="196.5">A</text>
<text x="208.8" y="196.6">A</text>
<text x="19.9" y="202.1">6,13</text>
<text x="23.7" y="202.1">VDD_CORE</text>
<text x="31.5" y="202">VDD_CORE</text>
<text x="63.2" y="198.7">VDDCORE</text>
<text x="27.3" y="215.9">5</text>
<text x="67.5" y="215.9">4</text>
<text x="107.7" y="215.9">3</text>
<text x="148" y="215.9">2</text>
<text x="188.2" y="215.9">1</text>
</g>
<g font-size=".6">
<text x="82.6" y="92.8" transform="rotate(-90 82.6 92.8)">S</text>
<text x="83.5" y="91.2" transform="rotate(-90 83.5 91.2)">G</text>
<text x="85.8" y="93.1" transform="rotate(-90 85.8 93.1)">D</text>
<text x="90.6" y="97.8" transform="rotate(-90 90.6 97.8)">S</text>
<text x="91.6" y="96.2" transform="rotate(-90 91.6 96.2)">G</text>
<text x="93.9" y="98.1" transform="rotate(-90 93.9 98.1)">D</text>
<text x="40.1" y="119.5" transform="rotate(-90 40.1 119.5)">Output</text>
<text x="42.5" y="119.1" transform="rotate(-90 42.5 119.1)">Input</text>
<text x="40.1" y="125.6" transform="rotate(-90 40.1 125.6)">Output</text>
<text x="42.5" y="125.1" transform="rotate(-90 42.5 125.1)">Input</text>
</g>
</svg>
